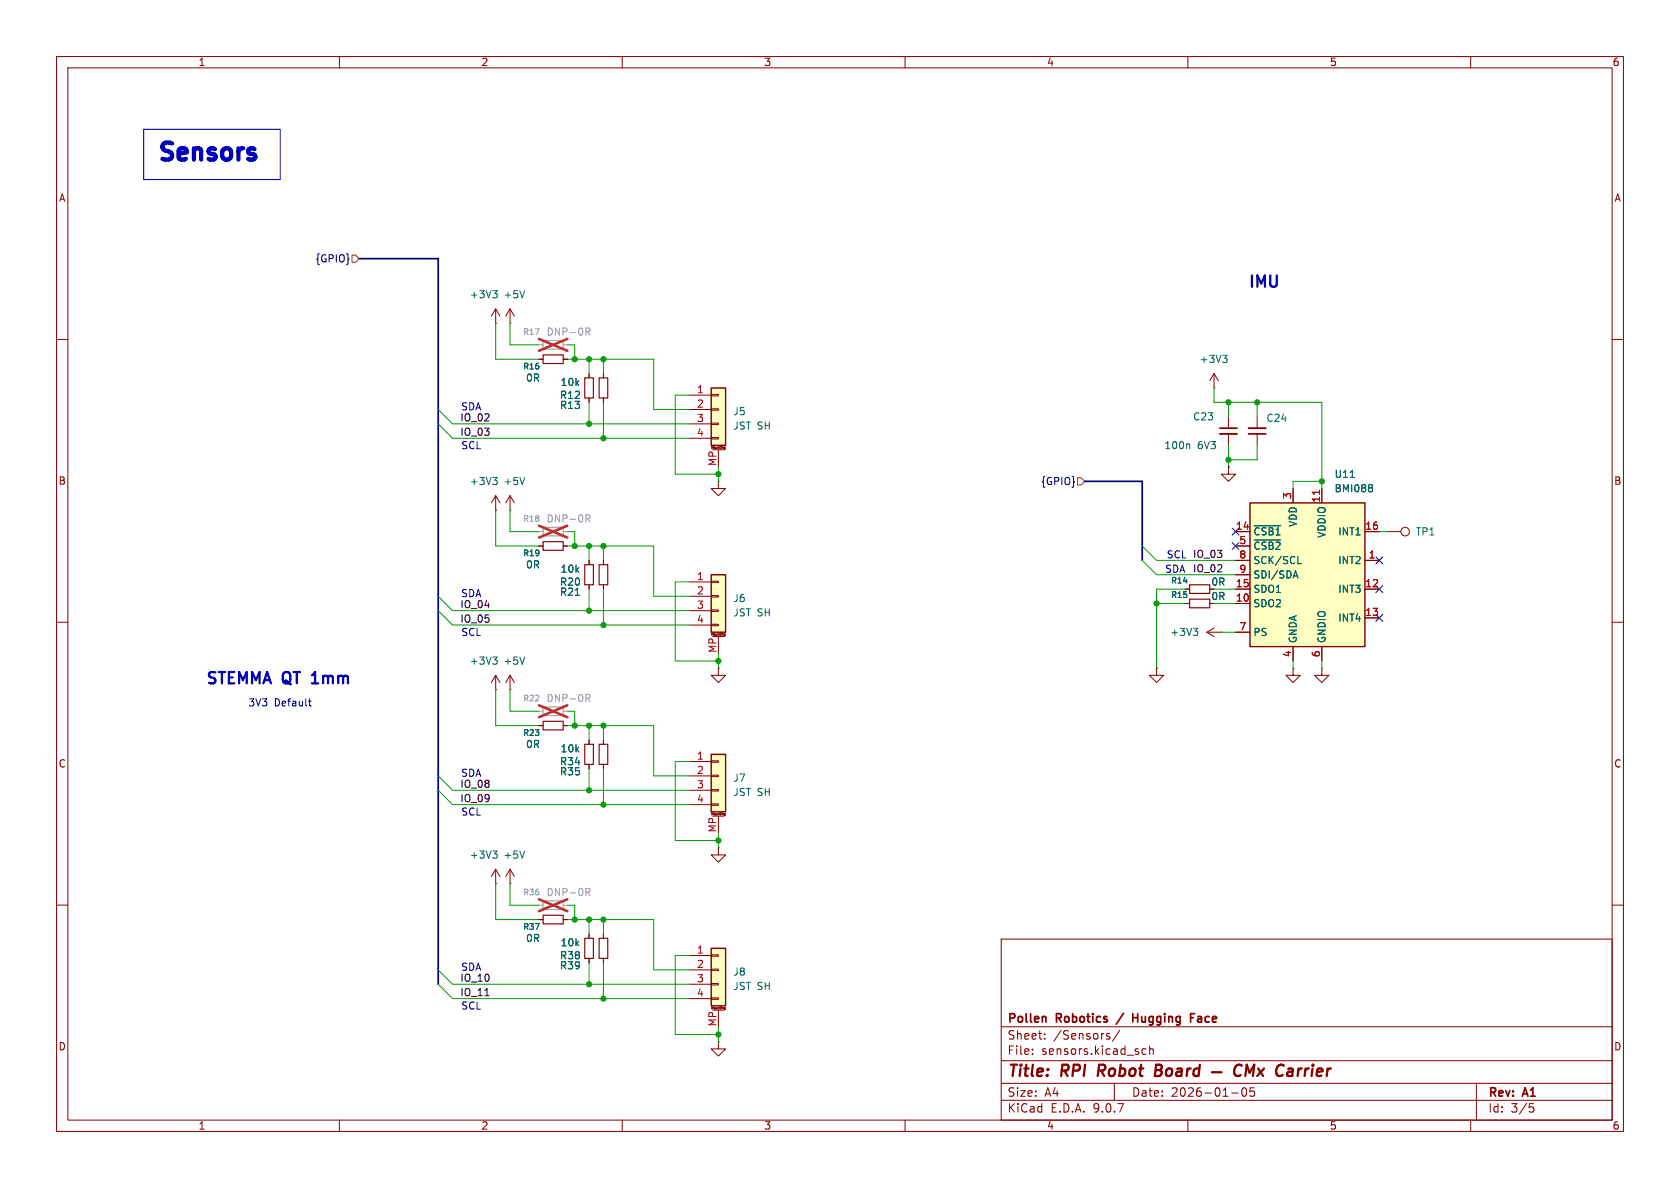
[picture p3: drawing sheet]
<svg xmlns="http://www.w3.org/2000/svg" width="297mm" height="210mm" viewBox="0 0 297 210" stroke-linecap="round" stroke-linejoin="round" font-family="sans-serif">
<g fill="none" stroke="#840000" stroke-width=".18">
<path d="M10 10h277v190h-277zM12 12h273v186h-273zM60 10v2M110 10v2M160 10v2M210 10v2M260 10v2M10 60h2M285 60h2M127 85.1v1.3h-1.3l1.3 1.2 1.3-1.2h-1.3M127 85.1h.1M10 110h2"/>
<path d="M209.5 104.1h.8M285 110h2M95.2 128.3h.8M99.6 128.3h.7M10 160h2M177 166h108v32h-108zM285 160h2M60 198v2M110 198v2M160 198v2M177 194.5h108M177 191.5h108"/>
<path d="M177 187.5h108M177 181.5h108M182.5 186.3v.1M182.5 185.5v.1M184.7 183.6v.1M184.7 182.8v.1M195.8 183.2l.4 .1v.2l-.2 .2h-.3M195.8 182.7l.4 .1M197 191.5v3M198 182.1l-1.3 2M202.6 185.5l-.4-.1-.3 .3v.4l.1 .2h.6M203.2 185.5l.3-.1 .3 .1 .1 .9"/>
<path d="M203.2 184.9v1.5M210 198v2M217.7 193.2h1.2M219.7 192.4l.2-.1a.81 .81 0 0 1 .6 .6 .81 .81 0 0 1-.3 .8l-.2 .1a.81 .81 0 0 1-.3-1.4zM221.7 192.3h-.7v.7l.2-.1h.5l.1 .3-.1 .5-.2 .1-.5-.1M260 198v2M261 191.5v6.5M270.4 195.1h.7M270.5 195.7h.4l.3 .3-.2 .5-.5 .1"/>
</g>
<g fill="none" stroke="#840000" stroke-width=".4">
<path d="M194.3 188.2l-.2 2M204.3 189.2h.7M205 189.2l.2 .1M205.1 188.2h-.7l-.2 2 .9-.1M205.2 189.1l-.2 .1M214.2 189.5h1.8M219.5 188.4a.88 .88 0 0 0-1 0 .88 .88 0 0 0-.3 1 .69 .69 0 0 0 .3 .7 .69 .69 0 0 0 .8-.1M220.2 190.2l.2-2 .5 1.4 .8-1.4-.2 2M222.4 188.9l.9 1.3M223.5 188.9l-1.2 1.3M227 188.4a.88 .88 0 0 0-1.1 0 .88 .88 0 0 0-.3 1 .69 .69 0 0 0 .3 .7 .69 .69 0 0 0 .9-.1M227.7 189l.2-.1 .6 .1-.1 1.2"/>
<path d="M228.6 189.4h-.7a.4 .4 0 0 0-.4 .4 .4 .4 0 0 0 .3 .4l.7-.1"/>
</g>
<path d="M184.8 179.8l.1 .9M198.6 179.1l-1.3 1.9M200.3 179.2v1.5M200.3 179.9h.8M210.5 179.9h.5M210.5 179.2h.7M211.8 180.2v.4" fill="none" stroke="#840000" stroke-width=".3"/>
<path d="M210.3 103.4h3.6v1.5h-3.6zM96 127.5h3.6v1.5h-3.6z" fill="none" stroke="#840000" stroke-width=".2"/>
<path d="M125.7 68.6h2.6v10.1h-2.6z" fill="#ffffc2"/>
<path d="M125.7 68.6h2.6v10.1h-2.6z" fill="none" stroke="#840000" stroke-width=".25"/>
<g fill="none" stroke="#840000" stroke-width=".18">
<path d="M121.9 69.9h3.8M121.9 72.4h3.8M121.9 74.9h3.8M121.9 77.5h3.8M125.7 69.7h1.3v.3h-1.3zM125.7 72.3h1.3v.2h-1.3zM125.7 74.8h1.3v.3h-1.3zM125.7 77.3h1.3v.3h-1.3zM125.8 79.3v-.4l.1 .3 .2-.3v.4M126 79.5h2M127 79.5v3.1M127.3 78.9v.3"/>
<path d="M127.5 78.9h.1M128 79.4h.2M128 79.1v.2h.2M128 79.1h.1M128.2 79l-.2 .1M128.2 79v.1M128.2 79.4h.1M128.2 79v.4M128.2 79.3h.1"/>
</g>
<path d="M125.7 101.6h2.6v10.2h-2.6z" fill="#ffffc2"/>
<path d="M125.7 101.6h2.6v10.2h-2.6z" fill="none" stroke="#840000" stroke-width=".25"/>
<g fill="none" stroke="#840000" stroke-width=".18">
<path d="M104.1 66v.8M104.1 70.4v.7M106.7 66v.8M106.7 70.4v.7M104.1 99.1v.7M106.7 99.1v.7M104.1 103.4v.7M106.7 103.4v.7M121.9 102.9h3.8M121.9 105.4h3.8M121.9 108h3.8M121.9 110.5h3.8"/>
<path d="M125.7 102.7h1.3v.3h-1.3zM125.7 105.3h1.3v.2h-1.3zM125.7 107.8h1.3v.3h-1.3zM125.7 110.4h1.3v.2h-1.3zM125.8 112.3v-.4l.1 .3 .2-.3v.4M126 112.5h2M127 112.5v3.1M127.3 111.9v.4M127.5 111.9h.1M127.5 111.9v.1M128 112.1v.2h.2M128 112.1h.1"/>
<path d="M128.2 112.1h-.2M128.2 112.1h.1M128.2 112.1v.3h-.2M128.2 112.3h.1M228.6 118.1v1.3h1.3l-1.3 1.3-1.3-1.3h1.3M228.6 118.1h.1M233.7 118.1v1.3h1.2l-1.2 1.3-1.3-1.3h1.3M233.7 118.1h.1"/>
</g>
<path d="M103.4 66.8h1.5v3.6h-1.5zM105.9 66.8h1.5v3.6h-1.5zM103.4 99.8h1.5v3.6h-1.5zM105.9 99.8h1.5v3.6h-1.5z" fill="none" stroke="#840000" stroke-width=".2"/>
<path d="M101.7 105.2h.7" fill="none" stroke="#006464" stroke-width=".18"/>
<path d="M221 88.9h20.3v25.4h-20.3z" fill="#ffffc2"/>
<path d="M221 88.9h20.3v25.4h-20.3z" fill="none" stroke="#840000" stroke-width=".25"/>
<g fill="none" stroke="#840000" stroke-width=".18">
<path d="M222.2 73.7v2M222.2 76.7v2M218.4 94h2.6M218.4 96.5h2.6M218.4 99.1h2.6M228.6 86.4v2.5M233.7 86.4v2.5M241.3 94h2.5M241.3 99.1h2.5M209.5 106.7h.8M213.4 111.8h2.5M213.4 111.8l1.2 .7"/>
<path d="M214.6 111l-1.2 .8M215.9 111.8h.1M218.4 101.6h2.6M218.4 104.1h2.6M218.4 106.7h2.6M218.4 111.8h2.6M228.6 114.3v2.5M233.7 114.3v2.5M241.3 104.1h2.5M241.3 109.2h2.5M127 149.9v1.2h-1.3l1.3 1.3 1.3-1.3h-1.3M127 149.9h.1"/>
<path d="M127 184.2v1.2h-1.3l1.3 1.3 1.3-1.3h-1.3M127 184.2h.1"/>
</g>
<path d="M221.7 92.9h4.7M221.7 95.5h4.7M229.5 99.6h.6M238.7 84.4h.7M242.4 85.7l.2 .2-.2 .3 .2 .3v.2l-.2 .2M211 111.1h.7l-.4 .5M211.5 111.6l.2 .2v.3l-.2 .2M228.7 101.8h.6M229 100.9l.5 1.3" fill="none" stroke="#006464" stroke-width=".18"/>
<path d="M233.3 86.7v.7" fill="none" stroke="#a90000" stroke-width=".18"/>
<path d="M96 125h3.6v1.5h-3.6z" fill="none" stroke="#a1a1a1" stroke-width=".2"/>
<path d="M95.2 125.7h.8M99.6 125.7h.7" fill="none" stroke="#a1a1a1" stroke-width=".18"/>
<path d="M103.6 122.8h.5l.2 .2-.1 .4h-.6M103.9 123.4l.4 .6" fill="none" stroke="#989898" stroke-width=".18"/>
<path d="M95.3 124.7l5 2.1M100.3 124.7l-5 2.1" fill="none" stroke="#e12e31" stroke-width=".46"/>
<path d="M210.3 105.9h3.6v1.5h-3.6z" fill="none" stroke="#840000" stroke-width=".2"/>
<path d="M220.7 76.7h3.1" fill="none" stroke="#840000" stroke-width=".3"/>
<path d="M220.7 75.7h3.1" fill="none" stroke="#840000" stroke-width=".33"/>
<path d="M125.7 167.6h2.6v10.2h-2.6z" fill="#ffffc2"/>
<path d="M125.7 167.6h2.6v10.2h-2.6z" fill="none" stroke="#840000" stroke-width=".25"/>
<g fill="none" stroke="#840000" stroke-width=".18">
<path d="M87.6 57.2h.1M87.6 54.6l-.7 1.3M87.6 54.6l.8 1.3M87.6 54.6v2.6M90.2 57.2h.1M90.2 54.6l-.8 1.3M90.2 54.6l.7 1.3M90.2 54.6v2.6M95.2 63.5h.8M99.6 63.5h.7M214.6 68.6h.1M214.6 66l-.7 1.3"/>
<path d="M214.6 66l.8 1.3M214.6 66v2.6M217.2 73.7v2M217.2 76.7v2M87.6 90.2h.1M87.6 87.6v2.6M87.6 87.6l-.7 1.3M87.6 87.6l.8 1.3M90.2 90.2h.1M90.2 87.6v2.6M90.2 87.6l-.8 1.3M90.2 87.6l.7 1.3"/>
<path d="M95.2 96.5h.8M99.6 96.5h.7M245.1 94h2.5M204.5 118.1v1.3h1.2l-1.2 1.3-1.3-1.3h1.3M204.5 118.1h.1M104.1 130.8v.8M104.1 135.1v.8M106.7 130.8v.8M106.7 135.1v.8M104.1 165.1v.8M104.1 169.4v.8M106.7 165.1v.8"/>
<path d="M106.7 169.4v.8M121.9 168.9h3.8M121.9 171.5h3.8M121.9 174h3.8M121.9 176.5h3.8M125.7 168.8h1.3v.2h-1.3zM125.7 171.3h1.3v.3h-1.3zM125.7 173.9h1.3v.2h-1.3zM125.7 176.4h1.3v.3h-1.3zM125.8 178.3v-.3l.1 .2 .2-.2v.3M126 178.6h2M127 178.6v3"/>
<path d="M127.3 178v.3M127.5 178h.1M128 178.3h.1M128 178.1v.2M128 178.3h.2M128 178.1h.1M128.2 178.1h-.2M128.2 178.1h.1M128.2 178.4l-.2 .1M128.2 178.1v.3M128.2 178.4h.1M128.2 178.3h.1"/>
<circle cx="248.4" cy="94" r=".76"/>
</g>
<path d="M215.6 75.7h3.1" fill="none" stroke="#840000" stroke-width=".3"/>
<path d="M215.6 76.7h3.1" fill="none" stroke="#840000" stroke-width=".33"/>
<path d="M87.1 51.4h.8l-.4 .5M87.7 51.9l.2 .2v.3l-.2 .2M92.7 51.4l-.4 1.2M210.1 78.5l.2 .2v.6M216.1 62.8h.8l-.4 .5M216.7 63.3l.2 .2v.3l-.2 .3M87.1 84.4h.8l-.4 .5M87.7 84.9l.2 .2v.3l-.2 .3M92.7 84.4l-.4 1.3" fill="none" stroke="#006464" stroke-width=".18"/>
<path d="M96 62.7h3.6v1.6h-3.6zM96 95.8h3.6v1.5h-3.6zM103.4 131.6h1.5v3.5h-1.5zM105.9 131.6h1.5v3.5h-1.5zM103.4 165.9h1.5v3.5h-1.5zM105.9 165.9h1.5v3.5h-1.5z" fill="none" stroke="#840000" stroke-width=".2"/>
<path d="M96 60.2h3.6v1.5h-3.6zM96 93.2h3.6v1.5h-3.6z" fill="none" stroke="#a1a1a1" stroke-width=".2"/>
<path d="M95.2 61h.8M99.6 61h.7M95.2 94h.8M99.6 94h.7" fill="none" stroke="#a1a1a1" stroke-width=".18"/>
<path d="M103.6 58h.5l.2 .2-.1 .4h-.6M103.9 58.6l.4 .7M103.6 91h.5l.2 .2-.1 .4-.6 .1M103.9 91.7l.4 .6" fill="none" stroke="#989898" stroke-width=".18"/>
<path d="M95.3 59.9l5 2.1M100.3 59.9l-5 2.1M95.3 92.9l5 2.1M100.3 92.9l-5 2.1" fill="none" stroke="#e12e31" stroke-width=".46"/>
<path d="M125.7 133.4h2.6v10.1h-2.6z" fill="#ffffc2"/>
<path d="M125.7 133.4h2.6v10.1h-2.6z" fill="none" stroke="#840000" stroke-width=".25"/>
<g fill="none" stroke="#840000" stroke-width=".18">
<path d="M95.2 63.5h.8M99.6 63.5h.7M104.1 66v.8M104.1 70.4v.7M106.7 66v.8M106.7 70.4v.7M95.2 96.5h.8M99.6 96.5h.7M104.1 99.1v.7M106.7 99.1v.7M217.2 82.6v1.2h1.2l-1.2 1.3-1.3-1.3h1.3M217.2 82.6h.1"/>
<path d="M218.4 94h2.6M218.4 96.5h2.6M218.4 99.1h2.6M228.6 86.4v2.5M233.7 86.4v2.5M241.3 94h2.5M241.3 99.1h2.5M87.6 119.4v2.5M87.6 119.4l-.7 1.3M87.6 119.4l.8 1.3M90.2 119.4v2.5M90.2 119.4l-.8 1.3"/>
<path d="M90.2 119.4l.7 1.3M104.1 103.4v.7M106.7 103.4v.7M127 118.1v1.3h-1.3l1.3 1.3 1.3-1.3h-1.3M127 118.1h.1M209.5 106.7h.8M209.5 104.1h.8M218.4 106.7h2.6M218.4 104.1h2.6M218.4 101.6h2.6M218.4 111.8h2.6M228.6 114.3v2.5"/>
<path d="M233.7 114.3v2.5M241.3 104.1h2.5M241.3 109.2h2.5M87.6 121.9h.1M90.2 121.9h.1M95.2 128.3h.8M99.6 128.3h.7M104.1 130.8v.8M104.1 135.1v.8M106.7 130.8v.8M106.7 135.1v.8M121.9 134.6h3.8"/>
<path d="M121.9 137.2h3.8M121.9 139.7h3.8M125.7 134.5h1.3v.2h-1.3zM125.7 137h1.3v.3h-1.3zM125.7 139.6h1.3v.2h-1.3zM87.6 156.2h.1M87.6 153.7l-.7 1.2M87.6 153.7l.8 1.2M87.6 153.7v2.5M90.2 156.2h.1M90.2 153.7l-.8 1.2M90.2 153.7l.7 1.2"/>
<path d="M90.2 153.7v2.5M121.9 142.2h3.8M125.7 142.1h1.3v.3h-1.3zM125.8 144.1v-.4l.1 .3 .2-.3v.4M126 144.3h2M127 144.3v3M127.3 143.7v.3M127.5 143.7h.1M128 144.2h.2M128 144h.1M128 144l.2 .1M128.2 143.8h-.2v.2"/>
<path d="M128.2 143.8h.1M128.2 144.2h.1M128.2 143.8v.4M128.2 144v.1M95.2 162.6h.8M99.6 162.6h.7M104.1 165.1v.8M104.1 169.4v.8M106.7 165.1v.8M106.7 169.4v.8"/>
</g>
<g fill="none" stroke="#006464" stroke-width=".18">
<path d="M221.7 92.9h4.7M221.7 95.5h4.7M229.5 99.6h.6M238.7 84.4h.7M242.4 85.7l.2 .2-.2 .3 .2 .3v.2l-.2 .2M87.1 116.1h.8l-.4 .5M87.7 116.6l.2 .3v.3l-.2 .2M92.7 116.1l-.4 1.3M101.7 105.2h.7M228.7 101.8h.6M229 100.9l.5 1.3M87.1 150.4h.8l-.4 .5"/>
<path d="M87.7 150.9l.2 .3v.3l-.2 .2M92.7 150.4l-.4 1.3"/>
</g>
<path d="M96 161.8h3.6v1.5h-3.6z" fill="none" stroke="#840000" stroke-width=".2"/>
<path d="M96 159.3h3.6v1.5h-3.6z" fill="none" stroke="#a1a1a1" stroke-width=".2"/>
<path d="M95.2 160h.8M99.6 160h.7" fill="none" stroke="#a1a1a1" stroke-width=".18"/>
<path d="M103.6 157h.5l.2 .3-.1 .3-.6 .1M103.9 157.7l.4 .6" fill="none" stroke="#989898" stroke-width=".18"/>
<path d="M95.3 159l5 2.1M100.3 159l-5 2.1" fill="none" stroke="#e12e31" stroke-width=".46"/>
<path d="M62.2 45.1h.7l.6 .6-.6 .7h-.7zM190.5 84.5h.6l.7 .6-.7 .6h-.6z" fill="none" stroke="#725600" stroke-width=".18"/>
<path d="M85.7 176h.8" fill="none" stroke="#0f0f0f" stroke-width=".18"/>
<path d="M63.5 45.7h14v128.3M191.8 85.1h10.1v14" fill="none" stroke="#000084" stroke-width=".3"/>
<g fill="none" stroke="#009600" stroke-width=".18">
<path d="M87.6 57.2v6.3h7.6M90.2 57.2v3.8h5M77.5 74.9l2.5 2.6h41.9M77.5 72.4l2.5 2.5h41.9M100.3 61h1.3v2.5M100.3 63.5h15.3v8.9h6.3M104.1 63.5v2.5M104.1 71.1v3.8M106.7 63.5v2.5M106.7 71.1v6.4M121.9 69.9h-2.5v13.9h7.6M214.6 68.6v2.5h19.1v15.3"/>
<path d="M217.2 71.1v2.6M217.2 78.7v3.9M222.2 78.7v2.6h-5M222.2 71.1v2.6M87.6 90.2v6.3h7.6M90.2 90.2v3.8h5M100.3 94h1.3v2.5M100.3 96.5h15.3v8.9h6.3M104.1 96.5v2.6M106.7 96.5v2.6M127 82.6v2.5M201.9 96.5l2.6 2.6h13.9"/>
<path d="M201.9 99.1l2.6 2.5h13.9M233.7 85.1h-5.1v1.3M243.8 94h1.3M77.5 108l2.5 2.5h41.9M77.5 105.4l2.5 2.6h41.9M104.1 104.1v3.9M106.7 104.1v6.4M121.9 102.9h-2.5v13.9h7.6M127 115.6v2.5M204.5 106.7h5M209.5 104.1h-5v14M214.6 104.1h3.8"/>
<path d="M214.6 106.7h3.8M215.9 111.8h2.5M228.6 116.8v1.3M233.7 116.8v1.3M77.5 139.7l2.5 2.5h41.9M77.5 137.2l2.5 2.5h41.9M87.6 121.9v6.4h7.6M90.2 121.9v3.8h5M100.3 125.7h1.3v2.6M100.3 128.3h15.3v8.9h6.3M104.1 128.3v2.5M104.1 135.9v3.8"/>
<path d="M106.7 128.3v2.5M106.7 135.9v6.3M121.9 134.6h-2.5v14h7.6M87.6 156.2v6.4h7.6M90.2 156.2v3.8h5M127 147.3v2.6M77.5 171.5l2.5 2.5h41.9M77.5 174l2.5 2.5h41.9M100.3 160h1.3v2.6M100.3 162.6h15.3v8.9h6.3M104.1 162.6v2.5M104.1 170.2v3.8"/>
<path d="M106.7 162.6v2.5M106.7 170.2v6.3M121.9 168.9h-2.5v14h7.6M127 181.6v2.6"/>
</g>
<path d="M217.8 95.9l1.2 1.2M217.8 93.4l1.2 1.2M219 95.9l-1.2 1.2M219 93.4l-1.2 1.2M243.2 98.5l1.2 1.2M244.4 98.5l-1.2 1.2M243.2 103.5l1.2 1.2M243.2 108.6l1.2 1.2M244.4 103.5l-1.2 1.2M244.4 108.6l-1.2 1.2" fill="none" stroke="#000084" stroke-width=".18"/>
<path d="M25.4 22.9h24.1v8.9h-24.1zM54.5 123.9h.5M54.7 123.5v1.1l.3 .2" fill="none" stroke="#0000c2" stroke-width=".18"/>
<path d="M30.4 25.4l-.4-.2h-.7a.77 .77 0 0 0-.6 .9" fill="none" stroke="#0000c2" stroke-width=".75"/>
<path d="M55.3 119.3l-.2 .1M55.1 120.8h1.2" fill="none" stroke="#0000c2" stroke-width=".4"/>
<path d="M233.3 86.7v.7" fill="none" stroke="#a90000" stroke-width=".18"/>
<g fill="#009600" stroke="#009600" stroke-width=".18">
<circle cx="104.1" cy="174" r=".46"/>
<circle cx="106.7" cy="176.5" r=".46"/>
<circle cx="101.6" cy="162.6" r=".46"/>
<circle cx="104.1" cy="162.6" r=".46"/>
<circle cx="106.7" cy="162.6" r=".46"/>
<circle cx="127" cy="182.9" r=".46"/>
<circle cx="222.2" cy="71.1" r=".46"/>
<circle cx="217.2" cy="71.1" r=".46"/>
<circle cx="233.7" cy="85.1" r=".46"/>
<circle cx="217.2" cy="81.3" r=".46"/>
<circle cx="204.5" cy="106.7" r=".46"/>
<circle cx="104.1" cy="63.5" r=".46"/>
<circle cx="101.6" cy="63.5" r=".46"/>
<circle cx="104.1" cy="74.9" r=".46"/>
<circle cx="106.7" cy="110.5" r=".46"/>
<circle cx="104.1" cy="108" r=".46"/>
<circle cx="106.7" cy="63.5" r=".46"/>
<circle cx="106.7" cy="96.5" r=".46"/>
<circle cx="104.1" cy="96.5" r=".46"/>
<circle cx="106.7" cy="142.2" r=".46"/>
<circle cx="104.1" cy="128.3" r=".46"/>
<circle cx="104.1" cy="139.7" r=".46"/>
<circle cx="127" cy="83.8" r=".46"/>
<circle cx="106.7" cy="77.5" r=".46"/>
<circle cx="127" cy="116.8" r=".46"/>
<circle cx="127" cy="148.6" r=".46"/>
<circle cx="106.7" cy="128.3" r=".46"/>
<circle cx="101.6" cy="128.3" r=".46"/>
<circle cx="101.6" cy="96.5" r=".46"/>
</g>
<text font-size="4.2" fill="#0000c2" x="27.6" y="30.4">Sensors</text>
<g font-size="2.8" fill="#0000c2">
<text x="220.5" y="51.4">IMU</text>
<text x="36.2" y="121.5">STEMMA QT</text>
<text x="56" y="121.5">1mm</text>
</g>
<g font-size="2.8" fill="#840000">
<text x="178" y="190.9">Title:</text>
<text x="187.7" y="190.9">RPI</text>
<text x="194.9" y="190.9">Robot</text>
<text x="205.8" y="190.9">Board</text>
<text x="229.7" y="190.9">Carrier</text>
</g>
<g font-size="2.1" fill="#840000">
<text x="178" y="184">Sheet:</text>
<text x="178" y="181.2">Pollen</text>
<text x="186.2" y="184">/Sensors/</text>
<text x="186.8" y="181.2">Robotics</text>
<text x="201.5" y="181.2">Hugging</text>
<text x="212.3" y="181.2">Face</text>
<text x="178" y="186.7">File:</text>
<text x="184.1" y="186.7">sensors.kicad_sch</text>
<text x="178" y="196.9">KiCad</text>
<text x="178" y="194.1">Size:</text>
<text x="184.7" y="194.1">A4</text>
<text x="185.7" y="196.9">E.D.A.</text>
<text x="193.3" y="196.9">9.0.7</text>
<text x="200" y="194.1">Date:</text>
<text x="207" y="194.1">2026-01-05</text>
<text x="263" y="194.3">Rev:</text>
<text x="263" y="196.9">Id:</text>
<text x="267.1" y="196.9">3/5</text>
<text x="269.4" y="194.3">A1</text>
</g>
<g font-size="1.8" fill="#840000">
<text x="35" y="11.9">1</text>
<text x="85" y="11.9">2</text>
<text x="135" y="11.9">3</text>
<text x="185" y="11.9">4</text>
<text x="235" y="11.9">5</text>
<text x="285" y="11.9">6</text>
<text x="10.3" y="35.9">A</text>
<text x="285.3" y="35.9">A</text>
<text x="10.3" y="85.9">B</text>
<text x="285.3" y="85.9">B</text>
<text x="214.1" y="103.7">0R</text>
<text x="214.1" y="106.3">0R</text>
<text x="10.3" y="135.9">C</text>
<text x="285.3" y="135.9">C</text>
<text x="10.3" y="185.9">D</text>
<text x="285.3" y="185.9">D</text>
<text x="35" y="199.9">1</text>
<text x="85" y="199.9">2</text>
<text x="135" y="199.9">3</text>
<text x="185" y="199.9">4</text>
<text x="235" y="199.9">5</text>
<text x="285" y="199.9">6</text>
</g>
<g font-size="1.8" fill="#000084">
<text x="55.7" y="46.6">{GPIO}</text>
<text x="183.9" y="86">{GPIO}</text>
</g>
<g font-size="1.8" fill="#006464">
<text x="83" y="52.9">+3V3</text>
<text x="88.9" y="52.9">+5V</text>
<text x="212" y="64.4">+3V3</text>
<text x="92.9" y="67.7">0R</text>
<text x="98.9" y="70.7">R12</text>
<text x="99" y="68.4">10k</text>
<text x="98.9" y="72.5">R13</text>
<text x="129.5" y="73.6">J5</text>
<text x="129.5" y="76.1">JST SH</text>
<text x="210.8" y="74.5">C23</text>
<text x="223.8" y="74.8">C24</text>
<text x="205.7" y="79.6">100n</text>
<text x="211.7" y="79.6">6V3</text>
<text x="83" y="86">+3V3</text>
<text x="88.9" y="86">+5V</text>
<text x="235.8" y="84.7">U11</text>
<text x="235.8" y="87.2">BMI088</text>
<text x="221.5" y="94.8">~{CSB1}</text>
<text x="229.5" y="93.2" transform="rotate(-90 229.5 93.2)">VDD</text>
<text x="234.5" y="95.2" transform="rotate(-90 234.5 95.2)">VDDIO</text>
<text x="236.5" y="94.8">INT1</text>
<text x="250.2" y="94.8">TP1</text>
<text x="92.9" y="100.7">0R</text>
<text x="99" y="101.4">10k</text>
<text x="221.5" y="97.4">~{CSB2}</text>
<text x="221.5" y="99.9">SCK/SCL</text>
<text x="236.5" y="99.9">INT2</text>
<text x="98.9" y="103.7">R20</text>
<text x="98.9" y="105.5">R21</text>
<text x="129.5" y="106.6">J6</text>
<text x="221.5" y="102.5">SDI/SDA</text>
<text x="221.5" y="105">SDO1</text>
<text x="221.5" y="107.5">SDO2</text>
<text x="236.5" y="105">INT3</text>
<text x="129.5" y="109.2">JST SH</text>
<text x="206.8" y="112.6">+3V3</text>
<text x="221.5" y="112.6">PS</text>
<text x="229.5" y="113.8" transform="rotate(-90 229.5 113.8)">GNDA</text>
<text x="234.5" y="113.8" transform="rotate(-90 234.5 113.8)">GNDIO</text>
<text x="236.5" y="110.1">INT4</text>
<text x="83" y="117.7">+3V3</text>
<text x="88.9" y="117.7">+5V</text>
<text x="92.9" y="132.4">0R</text>
<text x="98.9" y="135.5">R34</text>
<text x="98.9" y="137.3">R35</text>
<text x="99" y="133.2">10k</text>
<text x="129.5" y="138.4">J7</text>
<text x="129.5" y="140.9">JST SH</text>
<text x="83" y="152">+3V3</text>
<text x="88.9" y="152">+5V</text>
<text x="92.9" y="166.7">0R</text>
<text x="99" y="167.5">10k</text>
<text x="98.9" y="169.8">R38</text>
<text x="98.9" y="171.6">R39</text>
<text x="129.5" y="172.7">J8</text>
<text x="129.5" y="175.2">JST SH</text>
</g>
<g font-size="1.8" fill="#989898">
<text x="96.5" y="59.5">DNP-0R</text>
<text x="96.5" y="92.6">DNP-0R</text>
<text x="96.5" y="124.3">DNP-0R</text>
<text x="96.5" y="158.6">DNP-0R</text>
</g>
<g font-size="1.8" fill="#a90000">
<text x="123.1" y="69.6">1</text>
<text x="123.1" y="72.1">2</text>
<text x="123.1" y="74.7">3</text>
<text x="123.1" y="77.2">4</text>
<text x="126.7" y="82.5" transform="rotate(-90 126.7 82.5)">MP</text>
<text x="228.3" y="88.3" transform="rotate(-90 228.3 88.3)">3</text>
<text x="233.4" y="88.9" transform="rotate(-90 233.4 88.9)">11</text>
<text x="218.4" y="93.7">14</text>
<text x="241.3" y="93.7">16</text>
<text x="219" y="96.3">5</text>
<text x="219" y="98.8">8</text>
<text x="219" y="101.3">9</text>
<text x="241.9" y="98.8">1</text>
<text x="123.1" y="102.6">1</text>
<text x="123.1" y="105.2">2</text>
<text x="123.1" y="107.7">3</text>
<text x="218.4" y="103.9">15</text>
<text x="218.4" y="106.4">10</text>
<text x="241.3" y="103.9">12</text>
<text x="123.1" y="110.2">4</text>
<text x="219" y="111.5">7</text>
<text x="241.3" y="109">13</text>
<text x="126.7" y="115.5" transform="rotate(-90 126.7 115.5)">MP</text>
<text x="228.3" y="116.3" transform="rotate(-90 228.3 116.3)">4</text>
<text x="233.4" y="116.3" transform="rotate(-90 233.4 116.3)">6</text>
<text x="123.1" y="134.4">1</text>
<text x="123.1" y="136.9">2</text>
<text x="123.1" y="139.4">3</text>
<text x="123.1" y="142">4</text>
<text x="126.7" y="147.3" transform="rotate(-90 126.7 147.3)">MP</text>
<text x="123.1" y="168.7">1</text>
<text x="123.1" y="171.2">2</text>
<text x="123.1" y="173.7">3</text>
<text x="123.1" y="176.3">4</text>
<text x="126.7" y="181.5" transform="rotate(-90 126.7 181.5)">MP</text>
</g>
<g font-size="1.8" fill="#0f0f0f">
<text x="81.3" y="74.6">IO_02</text>
<text x="81.3" y="77.1">IO_03</text>
<text x="210.8" y="101.3">IO_02</text>
<text x="81.3" y="107.6">IO_04</text>
<text x="81.3" y="110.1">IO_05</text>
<text x="81.3" y="141.9">IO_09</text>
<text x="81.3" y="139.4">IO_08</text>
<text x="81.3" y="173.6">IO_10</text>
<text x="81.3" y="176.2">IO_11</text>
</g>
<g font-size="1.8" fill="#0000c2">
<text x="81.4" y="72.7">SDA</text>
<text x="81.5" y="79.6">SCL</text>
<text x="205.9" y="101.5">SDA</text>
<text x="206.2" y="98.9">SCL IO_03</text>
<text x="81.4" y="105.8">SDA</text>
<text x="81.5" y="112.6">SCL</text>
<text x="43.8" y="125.1">3V3</text>
<text x="48.5" y="125.1">Default</text>
<text x="81.4" y="137.5">SDA</text>
<text x="81.5" y="144.4">SCL</text>
<text x="81.4" y="171.8">SDA</text>
<text x="81.5" y="178.7">SCL</text>
</g>
<g font-size="1.4" fill="#989898">
<text x="92.4" y="59.4">R17</text>
<text x="92.4" y="92.4">R18</text>
<text x="92.4" y="124.2">R22</text>
<text x="92.4" y="158.5">R36</text>
</g>
<g font-size="1.4" fill="#006464">
<text x="92.4" y="65.5">R16</text>
<text x="92.4" y="98.5">R19</text>
<text x="206.9" y="103.4">R14</text>
<text x="206.9" y="105.9">R15</text>
<text x="92.4" y="130.3">R23</text>
<text x="92.4" y="164.6">R37</text>
</g>
<g font-size=".5" fill="#840000">
<text x="125.5" y="79.5">Mounting</text>
<text x="125.5" y="112.6">Mounting</text>
<text x="125.5" y="144.3">Mounting</text>
<text x="125.5" y="178.6">Mounting</text>
</g>
</svg>
